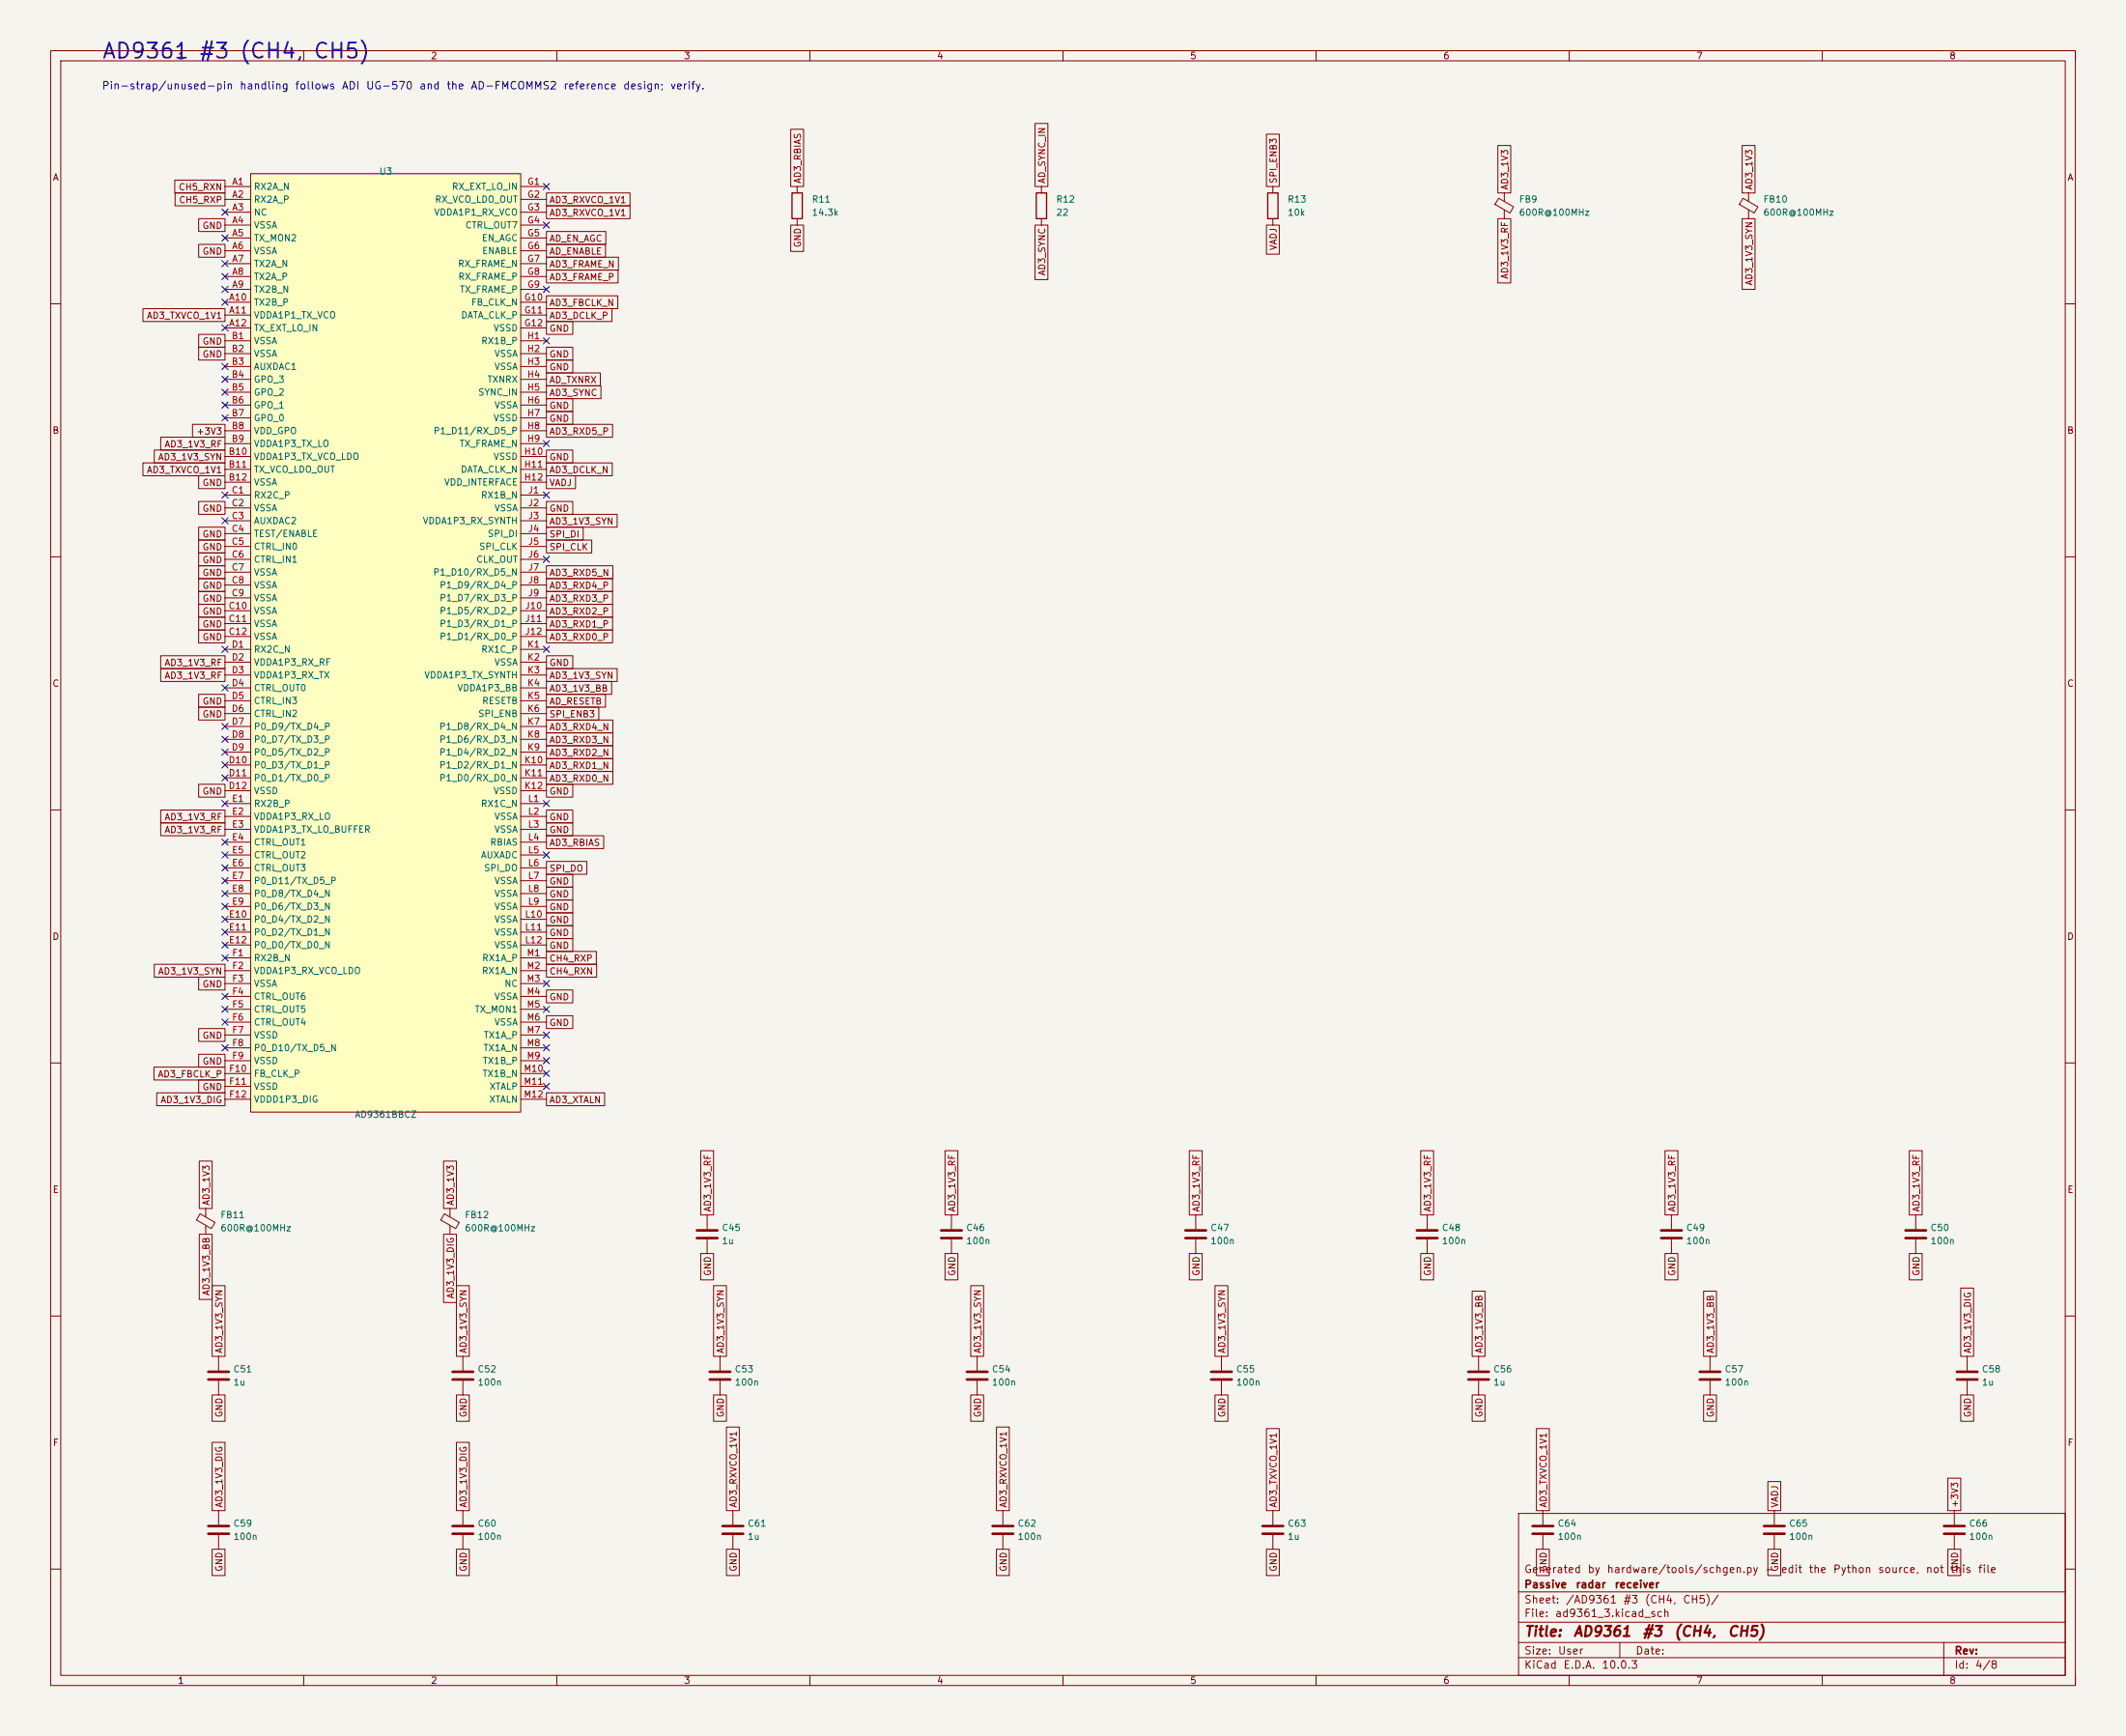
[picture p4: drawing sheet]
<svg xmlns="http://www.w3.org/2000/svg" width="420mm" height="343mm" viewBox="0 0 420 343" stroke-linecap="round" stroke-linejoin="round" font-family="sans-serif">
<path d="M0 0h420v343h-420z" fill="#f5f4ef" stroke="#f5f4ef" stroke-width=".19"/>
<g fill="none" stroke="#840000" stroke-width=".19">
<path d="M10 10h400v323h-400zM12 12h396v319h-396zM60 10v2M110 10v2M160 10v2M210 10v2M260 10v2M310 10v2M360 10v2M410 10v2M157.5 36.9v1.2M205.7 36.9v1.2"/>
<path d="M251.5 36.9v1.2M296.1 39.2l2.9 1.7-.7 1.2-2.9-1.7zM297.2 38.1v1.7M344.3 39.2l3 1.7-.7 1.2-3-1.7zM345.4 38.1v1.7M157.5 43.2v1.3M205.7 43.2v1.3M251.5 43.2v1.3M297.2 41.5v1.7M345.4 41.5v1.7M10 60h2M408 60h2"/>
<path d="M10 110h2M408 110h2M10 160h2M408 160h2M10 210h2M408 210h2M236.2 240.1v2.7M236.2 244.9v2.8M281.9 240.1v2.7M281.9 244.9v2.8M10 260h2M91.4 268v2.8"/>
<path d="M91.4 272.8v2.8M142.2 268v2.8M142.2 272.8v2.8M241.3 268v2.8M241.3 272.8v2.8M292.1 268v2.8M292.1 272.8v2.8M388.6 268v2.8M388.6 272.8v2.8M408 260h2M91.4 298.5v2.8M144.8 298.5v2.8"/>
<path d="M198.1 298.5v2.8M251.5 298.5v2.8M300 299h108v32h-108zM350.5 298.5v2.8M386.1 298.5v2.8M10 310h2M91.4 303.3v2.8M144.8 303.3v2.8M198.1 303.3v2.8M251.5 303.3v2.8M300 314.5h108M350.5 303.3v2.8"/>
<path d="M386.1 303.3v2.8M408 310h2M60 331v2M110 331v2M160 331v2M210 331v2M260 331v2M300 327.5h108M300 324.5h108M300 320.5h108M310 331v2M320 324.5v3"/>
<path d="M360 331v2M384 324.5v6.5M410 331v2"/>
</g>
<g fill="none" stroke="#840000" stroke-width=".51">
<path d="M234.2 243.1h4.1M234.2 244.6h4.1M279.9 243.1h4.1M279.9 244.6h4.1M89.4 271h4.1M89.4 272.6h4.1M140.2 271h4.1M140.2 272.6h4.1M239.3 271h4M239.3 272.6h4M290.1 271h4M290.1 272.6h4"/>
<path d="M386.6 271h4.1M386.6 272.6h4.1M89.4 301.5h4.1M89.4 303h4.1M142.7 301.5h4.1M142.7 303h4.1M196.1 301.5h4.1M196.1 303h4.1M249.4 301.5h4.1M249.4 303h4.1M348.5 301.5h4.1M348.5 303h4.1"/>
<path d="M384 301.5h4.1M384 303h4.1"/>
</g>
<path d="M156.5 38.1h2v5.1h-2zM204.7 38.1h2.1v5.1h-2.1zM250.4 38.1h2.1v5.1h-2.1z" fill="none" stroke="#840000" stroke-width=".25"/>
<path d="M49.5 34.3h53.4v185.4h-53.4z" fill="#ffffc2"/>
<g fill="none" stroke="#840000" stroke-width=".19">
<path d="M34.5 35.6h9.9v2.5h-9.9zM34.6 38.1h9.8v2.6h-9.8zM44.4 36.9h5.1M44.4 39.4h5.1M49.5 34.3h53.4v185.4h-53.4zM102.9 36.9h5M102.9 39.4h5M107.9 38.1h16.6v2.6h-16.6zM156.2 25.5h2.6v11.4h-2.6zM204.5 24.4h2.5v12.5h-2.5zM250.2 26.5h2.5v10.4h-2.5zM295.9 28.7h2.6v9.4h-2.6z"/>
<path d="M344.2 28.7h2.5v9.4h-2.5zM39.2 43.2h5.2v2.5h-5.2zM39.2 48.3h5.2v2.5h-5.2zM44.4 41.9h5.1M44.4 44.5h5.1M44.4 47h5.1M44.4 49.6h5.1M44.4 52.1h5.1M44.4 54.6h5.1M44.4 57.2h5.1M44.4 59.7h5.1M102.9 41.9h5"/>
<path d="M102.9 44.5h5M102.9 47h5M102.9 49.6h5M102.9 52.1h5M102.9 54.6h5M102.9 57.2h5M102.9 59.7h5M107.9 40.7h16.6v2.5h-16.6zM107.9 45.7h11.8v2.6h-11.8zM107.9 48.3h11.7v2.5h-11.7zM107.9 50.8h14.3v2.6h-14.3zM107.9 53.4h14.2v2.5h-14.2z"/>
<path d="M107.9 58.4h14.1v2.6h-14.1zM156.2 44.5h2.6v5.2h-2.6zM204.5 44.5h2.5v10.7h-2.5zM250.2 44.5h2.5v5.7h-2.5zM295.9 43.2h2.6v12.7h-2.6zM344.2 43.2h2.5v14h-2.5zM28.2 61h16.2v2.5h-16.2zM39.2 66.1h5.2v2.5h-5.2zM39.2 68.6h5.2v2.5h-5.2zM44.4 62.3h5.1M44.4 64.8h5.1M44.4 67.3h5.1"/>
<path d="M44.4 69.9h5.1M44.4 72.4h5.1M44.4 75h5.1M44.4 77.5h5.1M102.9 62.3h5M102.9 64.8h5M102.9 67.3h5M102.9 69.9h5M102.9 72.4h5M102.9 75h5M102.9 77.5h5M107.9 71.1h5.3v2.6h-5.3z"/>
<path d="M107.9 61h13v2.5h-13zM107.9 63.5h5.3v2.6h-5.3zM107.9 68.6h5.3v2.5h-5.3zM107.9 73.7h10.7v2.5h-10.7zM107.9 76.2h10.8v2.6h-10.8zM107.9 78.8h5.3v2.5h-5.3zM28.2 91.5h16.2v2.5h-16.2zM30.5 88.9h13.9v2.6h-13.9zM31.7 86.4h12.7v2.5h-12.7zM38 83.8h6.4v2.6h-6.4zM39.2 94h5.2v2.5h-5.2zM39.2 99.1h5.2v2.5h-5.2z"/>
<path d="M44.4 80h5.1M44.4 82.6h5.1M44.4 85.1h5.1M44.4 87.7h5.1M44.4 90.2h5.1M44.4 92.7h5.1M44.4 95.3h5.1M44.4 97.8h5.1M102.9 80h5M102.9 82.6h5M102.9 85.1h5M102.9 87.7h5"/>
<path d="M102.9 90.2h5M102.9 92.7h5M102.9 95.3h5M102.9 97.8h5M107.9 94h5.8v2.5h-5.8zM107.9 99.1h5.3v2.5h-5.3zM107.9 81.3h5.3v2.5h-5.3zM107.9 83.8h13.1v2.6h-13.1zM107.9 88.9h5.3v2.6h-5.3zM107.9 91.5h13.1v2.5h-13.1zM39.2 104.2h5.2v2.5h-5.2zM39.2 106.7h5.2v2.5h-5.2z"/>
<path d="M39.2 109.2h5.2v2.6h-5.2zM39.2 111.8h5.2v2.5h-5.2zM39.2 114.3h5.2v2.6h-5.2zM39.2 116.9h5.2v2.5h-5.2zM39.2 119.4h5.2v2.5h-5.2zM44.4 100.4h5.1M44.4 102.9h5.1M44.4 105.4h5.1M44.4 108h5.1M44.4 110.5h5.1M44.4 113.1h5.1M44.4 115.6h5.1"/>
<path d="M44.4 118.1h5.1M102.9 100.4h5M102.9 102.9h5M102.9 105.4h5M102.9 108h5M102.9 110.5h5M102.9 113.1h5M102.9 115.6h5M102.9 118.1h5M107.9 101.6h14v2.6h-14zM107.9 104.2h7.3v2.5h-7.3zM107.9 106.7h9v2.5h-9z"/>
<path d="M107.9 111.8h13.2v2.5h-13.2zM107.9 114.3h13.1v2.6h-13.1zM107.9 116.9h13.1v2.5h-13.1zM107.9 119.4h13.1v2.5h-13.1zM31.7 129.6h12.7v2.5h-12.7zM31.7 132.1h12.7v2.5h-12.7zM39.2 121.9h5.2v2.6h-5.2zM39.2 124.5h5.2v2.5h-5.2zM39.2 137.2h5.2v2.5h-5.2zM39.2 139.7h5.2v2.6h-5.2zM44.4 120.7h5.1M44.4 123.2h5.1"/>
<path d="M44.4 125.8h5.1M44.4 128.3h5.1M44.4 130.8h5.1M44.4 133.4h5.1M44.4 135.9h5.1M44.4 138.5h5.1M102.9 120.7h5M102.9 123.2h5M102.9 125.8h5M102.9 128.3h5M102.9 130.8h5M102.9 133.4h5"/>
<path d="M102.9 135.9h5M102.9 138.5h5M107.9 121.9h13.1v2.6h-13.1zM107.9 124.5h13.1v2.5h-13.1zM107.9 129.6h5.3v2.5h-5.3zM107.9 132.1h14v2.5h-14zM107.9 134.6h12.9v2.6h-12.9zM107.9 137.2h11.7v2.5h-11.7zM107.9 139.7h10.4v2.6h-10.4zM39.2 155h5.2v2.5h-5.2zM44.4 141h5.1M44.4 143.5h5.1"/>
<path d="M44.4 146.1h5.1M44.4 148.6h5.1M44.4 151.2h5.1M44.4 153.7h5.1M44.4 156.2h5.1M44.4 158.8h5.1M102.9 141h5M102.9 143.5h5M102.9 146.1h5M102.9 148.6h5M102.9 151.2h5M102.9 153.7h5"/>
<path d="M102.9 156.2h5M102.9 158.8h5M107.9 142.3h13.2v2.5h-13.2zM107.9 144.8h13.2v2.5h-13.2zM107.9 147.3h13.2v2.6h-13.2zM107.9 149.9h13.2v2.5h-13.2zM107.9 152.4h13.2v2.6h-13.2zM107.9 155h5.3v2.5h-5.3zM31.7 160h12.7v2.6h-12.7zM31.7 162.6h12.7v2.5h-12.7zM44.4 161.3h5.1M44.4 163.9h5.1"/>
<path d="M44.4 166.4h5.1M44.4 168.9h5.1M44.4 171.5h5.1M44.4 174h5.1M44.4 176.6h5.1M44.4 179.1h5.1M102.9 161.3h5M102.9 163.9h5M102.9 166.4h5M102.9 168.9h5M102.9 171.5h5M102.9 174h5"/>
<path d="M102.9 176.6h5M102.9 179.1h5M107.9 160h5.3v2.6h-5.3zM107.9 162.6h5.3v2.5h-5.3zM107.9 165.1h11.4v2.6h-11.4zM107.9 170.2h8v2.5h-8zM107.9 172.7h5.3v2.6h-5.3zM107.9 175.3h5.3v2.5h-5.3zM107.9 177.8h5.3v2.6h-5.3zM30.5 190.5h13.9v2.6h-13.9zM39.2 193.1h5.2v2.5h-5.2zM44.4 181.6h5.1"/>
<path d="M44.4 184.2h5.1M44.4 186.7h5.1M44.4 189.3h5.1M44.4 191.8h5.1M44.4 194.3h5.1M44.4 196.9h5.1M44.4 199.4h5.1M102.9 181.6h5M102.9 184.2h5M102.9 186.7h5M102.9 189.3h5M102.9 191.8h5"/>
<path d="M102.9 194.3h5M102.9 196.9h5M102.9 199.4h5M107.9 195.6h5.3v2.5h-5.3zM107.9 180.4h5.3v2.5h-5.3zM107.9 182.9h5.3v2.5h-5.3zM107.9 185.4h5.3v2.6h-5.3zM107.9 188h9.9v2.5h-9.9zM107.9 190.5h10v2.6h-10zM30.4 210.8h14v2.6h-14zM31 215.9h13.4v2.6h-13.4zM39.2 203.2h5.2v2.6h-5.2z"/>
<path d="M39.2 208.3h5.2v2.5h-5.2zM39.2 213.4h5.2v2.5h-5.2zM44.4 202h5.1M44.4 204.5h5.1M44.4 207h5.1M44.4 209.6h5.1M44.4 212.1h5.1M44.4 214.7h5.1M44.4 217.2h5.1M102.9 202h5M102.9 204.5h5M102.9 207h5"/>
<path d="M102.9 209.6h5M102.9 212.1h5M102.9 214.7h5M102.9 217.2h5M107.9 200.7h5.3v2.5h-5.3zM107.9 215.9h11.5v2.6h-11.5zM39.4 229.4h2.5v9.4h-2.5zM39.5 239.8l3 1.7-.7 1.2-3-1.7zM40.6 238.8v1.6M87.6 229.4h2.6v9.4h-2.6zM87.8 239.8l2.9 1.7-.7 1.2-2.9-1.7zM88.9 238.8v1.6"/>
<path d="M138.4 227.4h2.6v12.7h-2.6zM186.7 227.4h2.5v12.7h-2.5zM234.9 227.4h2.6v12.7h-2.6zM280.7 227.4h2.5v12.7h-2.5zM328.9 227.4h2.6v12.7h-2.6zM377.2 227.4h2.5v12.7h-2.5zM39.4 243.9h2.5v12.8h-2.5zM40.6 242.1v1.8M41.9 254h2.6v14h-2.6zM87.6 243.9h2.6v13.5h-2.6zM88.9 242.1v1.8M90.2 254h2.5v14h-2.5z"/>
<path d="M138.4 247.7h2.6v5.2h-2.6zM139.7 240.1v2.7M139.7 244.9v2.8M141 254h2.5v14h-2.5zM186.7 247.7h2.5v5.2h-2.5zM188 240.1v2.7M188 244.9v2.8M191.8 254h2.5v14h-2.5zM234.9 247.7h2.6v5.2h-2.6zM240 254h2.6v14h-2.6zM280.7 247.7h2.5v5.2h-2.5zM290.8 255.1h2.6v12.9h-2.6z"/>
<path d="M328.9 247.7h2.6v5.2h-2.6zM330.2 240.1v2.7M330.2 244.9v2.8M336.5 255.1h2.6v12.9h-2.6zM377.2 247.7h2.5v5.2h-2.5zM378.5 240.1v2.7M378.5 244.9v2.8M387.3 254.5h2.6v13.5h-2.6zM41.9 275.6h2.6v5.2h-2.6zM43.2 268v2.8M43.2 272.8v2.8M90.2 275.6h2.5v5.2h-2.5z"/>
<path d="M141 275.6h2.5v5.2h-2.5zM191.8 275.6h2.5v5.2h-2.5zM193 268v2.8M193 272.8v2.8M240 275.6h2.6v5.2h-2.6zM290.8 275.6h2.6v5.2h-2.6zM336.5 275.6h2.6v5.2h-2.6zM337.8 268v2.8M337.8 272.8v2.8M387.3 275.6h2.6v5.2h-2.6zM41.9 285h2.6v13.5h-2.6zM43.2 298.5v2.8"/>
<path d="M90.2 285h2.5v13.5h-2.5zM143.5 282h2.6v16.5h-2.6zM196.8 282h2.6v16.5h-2.6zM250.2 282.3h2.5v16.2h-2.5zM303.5 282.3h2.6v16.2h-2.6zM304.8 298.5v2.8M349.2 292.7h2.6v5.8h-2.6zM384.8 292.1h2.6v6.4h-2.6zM41.9 306.1h2.6v5.2h-2.6zM43.2 303.3v2.8M90.2 306.1h2.5v5.2h-2.5zM143.5 306.1h2.6v5.2h-2.6z"/>
<path d="M196.8 306.1h2.6v5.2h-2.6zM250.2 306.1h2.5v5.2h-2.5zM303.5 306.1h2.6v5.2h-2.6zM304.8 303.3v2.8M349.2 306.1h2.6v5.2h-2.6zM384.8 306.1h2.6v5.2h-2.6z"/>
</g>
<g fill="none" stroke="#840000" stroke-width=".51">
<path d="M137.7 243.1h4M137.7 244.6h4M185.9 243.1h4.1M185.9 244.6h4.1M328.2 243.1h4M328.2 244.6h4M376.4 243.1h4.1M376.4 244.6h4.1M41.1 271h4.1M41.1 272.6h4.1M191 271h4.1M191 272.6h4.1"/>
<path d="M335.8 271h4.1M335.8 272.6h4.1M41.1 301.5h4.1M41.1 303h4.1M302.8 301.5h4M302.8 303h4"/>
</g>
<g fill="none" stroke="#000084" stroke-width=".19">
<path d="M107.3 36.2l1.3 1.3M108.6 36.2l-1.3 1.3M43.8 54l1.3 1.2M43.8 41.3l1.3 1.2M43.8 46.4l1.3 1.2M43.8 59.1l1.3 1.2M43.8 51.5l1.3 1.2M43.8 56.6l1.3 1.2M45.1 54l-1.3 1.2M45.1 41.3l-1.3 1.2M45.1 46.4l-1.3 1.2M45.1 59.1l-1.3 1.2"/>
<path d="M45.1 51.5l-1.3 1.2M45.1 56.6l-1.3 1.2M107.3 43.9l1.3 1.2M107.3 56.6l1.3 1.2M108.6 43.9l-1.3 1.2M108.6 56.6l-1.3 1.2M43.8 79.4l1.3 1.2M43.8 64.2l1.3 1.2M43.8 71.8l1.3 1.2M43.8 74.3l1.3 1.3M43.8 76.9l1.3 1.2M45.1 79.4l-1.3 1.2"/>
<path d="M45.1 64.2l-1.3 1.2M45.1 71.8l-1.3 1.2M45.1 74.3l-1.3 1.3M45.1 76.9l-1.3 1.2M107.3 66.7l1.3 1.2M108.6 66.7l-1.3 1.2M43.8 82l1.3 1.2M43.8 97.2l1.3 1.2M45.1 82l-1.3 1.2M45.1 97.2l-1.3 1.2M107.3 97.2l1.3 1.2M107.3 87l1.3 1.3"/>
<path d="M108.6 87l-1.3 1.3M108.6 97.2l-1.3 1.2M43.8 102.3l1.3 1.2M45.1 102.3l-1.3 1.2M107.3 109.9l1.3 1.2M108.6 109.9l-1.3 1.2M43.8 135.3l1.3 1.2M43.8 127.7l1.3 1.2M45.1 135.3l-1.3 1.2M45.1 127.7l-1.3 1.2M107.3 127.7l1.3 1.2M108.6 127.7l-1.3 1.2"/>
<path d="M43.8 153.1l1.3 1.2M43.8 150.5l1.3 1.3M43.8 158.2l1.3 1.2M43.8 148l1.3 1.2M43.8 145.5l1.3 1.2M43.8 142.9l1.3 1.2M45.1 153.1l-1.3 1.2M45.1 150.5l-1.3 1.3M45.1 158.2l-1.3 1.2M45.1 148l-1.3 1.2M45.1 145.5l-1.3 1.2M45.1 142.9l-1.3 1.2"/>
<path d="M107.3 158.2l1.3 1.2M108.6 158.2l-1.3 1.2M43.8 178.5l1.3 1.2M43.8 175.9l1.3 1.3M43.8 173.4l1.3 1.2M43.8 170.9l1.3 1.2M43.8 168.3l1.3 1.2M43.8 165.8l1.3 1.2M45.1 178.5l-1.3 1.2M45.1 175.9l-1.3 1.3M45.1 173.4l-1.3 1.2M45.1 170.9l-1.3 1.2"/>
<path d="M45.1 168.3l-1.3 1.2M45.1 165.8l-1.3 1.2M107.3 168.3l1.3 1.2M108.6 168.3l-1.3 1.2M43.8 186.1l1.3 1.2M43.8 183.6l1.3 1.2M43.8 181l1.3 1.2M43.8 198.8l1.3 1.2M43.8 196.3l1.3 1.2M43.8 188.6l1.3 1.3M45.1 186.1l-1.3 1.2M45.1 183.6l-1.3 1.2"/>
<path d="M45.1 181l-1.3 1.2M45.1 198.8l-1.3 1.2M45.1 196.3l-1.3 1.2M45.1 188.6l-1.3 1.3M107.3 198.8l1.3 1.2M107.3 193.7l1.3 1.2M108.6 198.8l-1.3 1.2M108.6 193.7l-1.3 1.2M43.8 206.4l1.3 1.2M43.8 201.3l1.3 1.3M45.1 206.4l-1.3 1.2M45.1 201.3l-1.3 1.3"/>
<path d="M107.3 209l1.3 1.2M107.3 214l1.3 1.3M107.3 203.9l1.3 1.2M107.3 206.4l1.3 1.2M107.3 211.5l1.3 1.2M108.6 209l-1.3 1.2M108.6 214l-1.3 1.3M108.6 203.9l-1.3 1.2M108.6 206.4l-1.3 1.2M108.6 211.5l-1.3 1.2"/>
</g>
<text font-size="3" fill="#0000c2" x="20" y="12.3">AD9361 #3 (CH4, CH5)</text>
<g font-size="2" fill="#840000">
<text x="301" y="323.9">Title:</text>
<text x="310.7" y="323.9">AD9361</text>
<text x="324.3" y="323.9">#3</text>
<text x="330.6" y="323.9">(CH4,</text>
<text x="341.2" y="323.9">CH5)</text>
</g>
<g font-size="1.5" fill="#0000c2">
<text x="20" y="18">Pin-strap/unused-pin</text>
<text x="47.2" y="18">handling</text>
<text x="58.2" y="18">follows</text>
<text x="67.4" y="18">ADI</text>
<text x="72.2" y="18">UG-570</text>
<text x="82.7" y="18">and</text>
<text x="88.1" y="18">the</text>
<text x="92.9" y="18">AD-FMCOMMS2</text>
<text x="111.2" y="18">reference</text>
<text x="123" y="18">design;</text>
<text x="132.3" y="18">verify.</text>
</g>
<g font-size="1.5" fill="#840000">
<text x="301" y="311.2">Generated</text>
<text x="313.5" y="311.2">by</text>
<text x="317.3" y="311.2">hardware/tools/schgen.py</text>
<text x="348.5" y="311.2">-</text>
<text x="351.7" y="311.2">edit</text>
<text x="357.2" y="311.2">the</text>
<text x="362" y="311.2">Python</text>
<text x="370.9" y="311.2">source,</text>
<text x="380.3" y="311.2">not</text>
<text x="385.2" y="311.2">this</text>
<text x="390.6" y="311.2">file</text>
<text x="301" y="317.2">Sheet:</text>
<text x="301" y="314.2">Passive</text>
<text x="309.2" y="317.2">/AD9361</text>
<text x="311.2" y="314.2">radar</text>
<text x="318.8" y="314.2">receiver</text>
<text x="320.6" y="317.2">#3</text>
<text x="324.8" y="317.2">(CH4,</text>
<text x="332.3" y="317.2">CH5)/</text>
<text x="301" y="319.9">File:</text>
<text x="307.1" y="319.9">ad9361_3.kicad_sch</text>
<text x="301" y="327.3">Size:</text>
<text x="307.7" y="327.3">User</text>
<text x="323" y="327.3">Date:</text>
<text x="386" y="327.3">Rev:</text>
<text x="301" y="330.1">KiCad</text>
<text x="308.7" y="330.1">E.D.A.</text>
<text x="316.3" y="330.1">10.0.3</text>
<text x="386" y="330.1">Id:</text>
<text x="390.1" y="330.1">4/8</text>
</g>
<g font-size="1.3" fill="#840000">
<text x="35" y="12">1</text>
<text x="85" y="12">2</text>
<text x="135" y="12">3</text>
<text x="185" y="12">4</text>
<text x="235" y="12">5</text>
<text x="285" y="12">6</text>
<text x="335" y="12">7</text>
<text x="385" y="12">8</text>
<text x="10.3" y="36">A</text>
<text x="35.2" y="37.9">CH5_RXN</text>
<text x="35.2" y="40.5">CH5_RXP</text>
<text x="108.4" y="40.5">AD3_RXVCO_1V1</text>
<text x="158.5" y="36.4" transform="rotate(-90 158.5 36.4)">AD3_RBIAS</text>
<text x="206.8" y="36.4" transform="rotate(-90 206.8 36.4)">AD_SYNC_IN</text>
<text x="252.5" y="36.4" transform="rotate(-90 252.5 36.4)">SPI_ENB3</text>
<text x="298.2" y="37.6" transform="rotate(-90 298.2 37.6)">AD3_1V3</text>
<text x="346.5" y="37.6" transform="rotate(-90 346.5 37.6)">AD3_1V3</text>
<text x="408.3" y="36">A</text>
<text x="39.9" y="45.5">GND</text>
<text x="108.4" y="43">AD3_RXVCO_1V1</text>
<text x="39.9" y="50.6">GND</text>
<text x="108.4" y="48.1">AD_EN_AGC</text>
<text x="108.4" y="50.6">AD_ENABLE</text>
<text x="108.4" y="53.2">AD3_FRAME_N</text>
<text x="158.5" y="49" transform="rotate(-90 158.5 49)">GND</text>
<text x="252.5" y="49.6" transform="rotate(-90 252.5 49.6)">VADJ</text>
<text x="108.4" y="55.7">AD3_FRAME_P</text>
<text x="206.8" y="54.6" transform="rotate(-90 206.8 54.6)">AD3_SYNC</text>
<text x="298.2" y="55.3" transform="rotate(-90 298.2 55.3)">AD3_1V3_RF</text>
<text x="346.5" y="56.5" transform="rotate(-90 346.5 56.5)">AD3_1V3_SYN</text>
<text x="28.9" y="63.3">AD3_TXVCO_1V1</text>
<text x="108.4" y="60.8">AD3_FBCLK_N</text>
<text x="108.4" y="63.3">AD3_DCLK_P</text>
<text x="108.4" y="65.9">GND</text>
<text x="39.9" y="68.4">GND</text>
<text x="39.9" y="70.9">GND</text>
<text x="108.4" y="70.9">GND</text>
<text x="108.4" y="73.5">GND</text>
<text x="108.4" y="76">AD_TXNRX</text>
<text x="108.4" y="78.6">AD3_SYNC</text>
<text x="108.4" y="81.1">GND</text>
<text x="108.4" y="83.6">GND</text>
<text x="10.3" y="86">B</text>
<text x="32.4" y="88.7">AD3_1V3_RF</text>
<text x="38.7" y="86.2">+3V3</text>
<text x="108.4" y="86.2">AD3_RXD5_P</text>
<text x="408.3" y="86">B</text>
<text x="28.9" y="93.8">AD3_TXVCO_1V1</text>
<text x="31.1" y="91.3">AD3_1V3_SYN</text>
<text x="108.4" y="91.3">GND</text>
<text x="108.4" y="93.8">AD3_DCLK_N</text>
<text x="39.9" y="96.3">GND</text>
<text x="39.9" y="101.4">GND</text>
<text x="108.4" y="96.3">VADJ</text>
<text x="108.4" y="101.4">GND</text>
<text x="39.9" y="106.5">GND</text>
<text x="108.4" y="104">AD3_1V3_SYN</text>
<text x="108.4" y="106.5">SPI_DI</text>
<text x="39.9" y="109">GND</text>
<text x="39.9" y="111.6">GND</text>
<text x="108.4" y="109">SPI_CLK</text>
<text x="39.9" y="114.1">GND</text>
<text x="39.9" y="116.7">GND</text>
<text x="39.9" y="119.2">GND</text>
<text x="108.4" y="114.1">AD3_RXD5_N</text>
<text x="108.4" y="116.7">AD3_RXD4_P</text>
<text x="108.4" y="119.2">AD3_RXD3_P</text>
<text x="39.9" y="121.7">GND</text>
<text x="39.9" y="124.3">GND</text>
<text x="108.4" y="121.7">AD3_RXD2_P</text>
<text x="108.4" y="124.3">AD3_RXD1_P</text>
<text x="32.4" y="131.9">AD3_1V3_RF</text>
<text x="39.9" y="126.8">GND</text>
<text x="108.4" y="126.8">AD3_RXD0_P</text>
<text x="108.4" y="131.9">GND</text>
<text x="10.3" y="136">C</text>
<text x="32.4" y="134.4">AD3_1V3_RF</text>
<text x="108.4" y="134.4">AD3_1V3_SYN</text>
<text x="108.4" y="137">AD3_1V3_BB</text>
<text x="408.3" y="136">C</text>
<text x="39.9" y="139.5">GND</text>
<text x="39.9" y="142.1">GND</text>
<text x="108.4" y="139.5">AD_RESETB</text>
<text x="108.4" y="142.1">SPI_ENB3</text>
<text x="108.4" y="144.6">AD3_RXD4_N</text>
<text x="108.4" y="147.1">AD3_RXD3_N</text>
<text x="108.4" y="149.7">AD3_RXD2_N</text>
<text x="108.4" y="152.2">AD3_RXD1_N</text>
<text x="108.4" y="154.8">AD3_RXD0_N</text>
<text x="39.9" y="157.3">GND</text>
<text x="108.4" y="157.3">GND</text>
<text x="32.4" y="162.4">AD3_1V3_RF</text>
<text x="32.4" y="164.9">AD3_1V3_RF</text>
<text x="108.4" y="162.4">GND</text>
<text x="108.4" y="164.9">GND</text>
<text x="108.4" y="167.5">AD3_RBIAS</text>
<text x="108.4" y="172.5">SPI_DO</text>
<text x="108.4" y="175.1">GND</text>
<text x="108.4" y="177.6">GND</text>
<text x="108.4" y="180.2">GND</text>
<text x="108.4" y="182.7">GND</text>
<text x="108.4" y="185.2">GND</text>
<text x="10.3" y="186">D</text>
<text x="108.4" y="187.8">GND</text>
<text x="108.4" y="190.3">CH4_RXP</text>
<text x="408.3" y="186">D</text>
<text x="31.1" y="192.9">AD3_1V3_SYN</text>
<text x="39.9" y="195.4">GND</text>
<text x="108.4" y="197.9">GND</text>
<text x="108.4" y="192.9">CH4_RXN</text>
<text x="108.4" y="203">GND</text>
<text x="39.9" y="205.6">GND</text>
<text x="31.1" y="213.2">AD3_FBCLK_P</text>
<text x="39.9" y="210.6">GND</text>
<text x="39.9" y="215.7">GND</text>
<text x="31.6" y="218.3">AD3_1V3_DIG</text>
<text x="108.4" y="218.3">AD3_XTALN</text>
<text x="10.3" y="236">E</text>
<text x="41.7" y="238.3" transform="rotate(-90 41.7 238.3)">AD3_1V3</text>
<text x="90" y="238.3" transform="rotate(-90 90 238.3)">AD3_1V3</text>
<text x="140.8" y="239.6" transform="rotate(-90 140.8 239.6)">AD3_1V3_RF</text>
<text x="189" y="239.6" transform="rotate(-90 189 239.6)">AD3_1V3_RF</text>
<text x="237.3" y="239.6" transform="rotate(-90 237.3 239.6)">AD3_1V3_RF</text>
<text x="283" y="239.6" transform="rotate(-90 283 239.6)">AD3_1V3_RF</text>
<text x="331.3" y="239.6" transform="rotate(-90 331.3 239.6)">AD3_1V3_RF</text>
<text x="379.5" y="239.6" transform="rotate(-90 379.5 239.6)">AD3_1V3_RF</text>
<text x="408.3" y="236">E</text>
<text x="41.7" y="256.1" transform="rotate(-90 41.7 256.1)">AD3_1V3_BB</text>
<text x="90" y="256.7" transform="rotate(-90 90 256.7)">AD3_1V3_DIG</text>
<text x="140.8" y="252.2" transform="rotate(-90 140.8 252.2)">GND</text>
<text x="189" y="252.2" transform="rotate(-90 189 252.2)">GND</text>
<text x="237.3" y="252.2" transform="rotate(-90 237.3 252.2)">GND</text>
<text x="283" y="252.2" transform="rotate(-90 283 252.2)">GND</text>
<text x="331.3" y="252.2" transform="rotate(-90 331.3 252.2)">GND</text>
<text x="379.5" y="252.2" transform="rotate(-90 379.5 252.2)">GND</text>
<text x="44.2" y="267.5" transform="rotate(-90 44.2 267.5)">AD3_1V3_SYN</text>
<text x="92.5" y="267.5" transform="rotate(-90 92.5 267.5)">AD3_1V3_SYN</text>
<text x="143.3" y="267.5" transform="rotate(-90 143.3 267.5)">AD3_1V3_SYN</text>
<text x="194.1" y="267.5" transform="rotate(-90 194.1 267.5)">AD3_1V3_SYN</text>
<text x="242.4" y="267.5" transform="rotate(-90 242.4 267.5)">AD3_1V3_SYN</text>
<text x="293.2" y="267.5" transform="rotate(-90 293.2 267.5)">AD3_1V3_BB</text>
<text x="338.9" y="267.5" transform="rotate(-90 338.9 267.5)">AD3_1V3_BB</text>
<text x="389.7" y="267.5" transform="rotate(-90 389.7 267.5)">AD3_1V3_DIG</text>
<text x="44.2" y="280.2" transform="rotate(-90 44.2 280.2)">GND</text>
<text x="92.5" y="280.2" transform="rotate(-90 92.5 280.2)">GND</text>
<text x="143.3" y="280.2" transform="rotate(-90 143.3 280.2)">GND</text>
<text x="194.1" y="280.2" transform="rotate(-90 194.1 280.2)">GND</text>
<text x="242.4" y="280.2" transform="rotate(-90 242.4 280.2)">GND</text>
<text x="293.2" y="280.2" transform="rotate(-90 293.2 280.2)">GND</text>
<text x="338.9" y="280.2" transform="rotate(-90 338.9 280.2)">GND</text>
<text x="389.7" y="280.2" transform="rotate(-90 389.7 280.2)">GND</text>
<text x="10.3" y="286">F</text>
<text x="408.3" y="286">F</text>
<text x="44.2" y="298" transform="rotate(-90 44.2 298)">AD3_1V3_DIG</text>
<text x="92.5" y="298" transform="rotate(-90 92.5 298)">AD3_1V3_DIG</text>
<text x="145.8" y="298" transform="rotate(-90 145.8 298)">AD3_RXVCO_1V1</text>
<text x="199.2" y="298" transform="rotate(-90 199.2 298)">AD3_RXVCO_1V1</text>
<text x="252.5" y="298" transform="rotate(-90 252.5 298)">AD3_TXVCO_1V1</text>
<text x="305.9" y="298" transform="rotate(-90 305.9 298)">AD3_TXVCO_1V1</text>
<text x="351.6" y="298" transform="rotate(-90 351.6 298)">VADJ</text>
<text x="387.1" y="298" transform="rotate(-90 387.1 298)">+3V3</text>
<text x="44.2" y="310.6" transform="rotate(-90 44.2 310.6)">GND</text>
<text x="92.5" y="310.6" transform="rotate(-90 92.5 310.6)">GND</text>
<text x="145.8" y="310.6" transform="rotate(-90 145.8 310.6)">GND</text>
<text x="199.2" y="310.6" transform="rotate(-90 199.2 310.6)">GND</text>
<text x="252.5" y="310.6" transform="rotate(-90 252.5 310.6)">GND</text>
<text x="305.9" y="310.6" transform="rotate(-90 305.9 310.6)">GND</text>
<text x="351.6" y="310.6" transform="rotate(-90 351.6 310.6)">GND</text>
<text x="387.1" y="310.6" transform="rotate(-90 387.1 310.6)">GND</text>
<text x="35" y="333">1</text>
<text x="85" y="333">2</text>
<text x="135" y="333">3</text>
<text x="185" y="333">4</text>
<text x="235" y="333">5</text>
<text x="285" y="333">6</text>
<text x="335" y="333">7</text>
<text x="385" y="333">8</text>
</g>
<g font-size="1.3" fill="#006464">
<text x="74.8" y="34.8">U3</text>
<text x="50" y="37.8">RX2A_N</text>
<text x="50" y="40.4">RX2A_P</text>
<text x="85.8" y="40.4">RX_VCO_LDO_OUT</text>
<text x="89.2" y="37.8">RX_EXT_LO_IN</text>
<text x="160.3" y="40.3">R11</text>
<text x="208.5" y="40.3">R12</text>
<text x="254.3" y="40.3">R13</text>
<text x="300" y="40.3">FB9</text>
<text x="348.2" y="40.3">FB10</text>
<text x="50" y="42.9">NC</text>
<text x="50" y="45.4">VSSA</text>
<text x="50" y="48">TX_MON2</text>
<text x="85.6" y="42.9">VDDA1P1_RX_VCO</text>
<text x="91.8" y="45.4">CTRL_OUT7</text>
<text x="95.1" y="48">EN_AGC</text>
<text x="160.3" y="42.9">14.3k</text>
<text x="208.5" y="42.9">22</text>
<text x="254.3" y="42.9">10k</text>
<text x="300" y="42.9">600R@100MHz</text>
<text x="348.2" y="42.9">600R@100MHz</text>
<text x="50" y="50.5">VSSA</text>
<text x="50" y="53.1">TX2A_N</text>
<text x="90.4" y="53.1">RX_FRAME_N</text>
<text x="95.1" y="50.5">ENABLE</text>
<text x="50" y="55.6">TX2A_P</text>
<text x="50" y="58.1">TX2B_N</text>
<text x="90.4" y="55.6">RX_FRAME_P</text>
<text x="90.7" y="58.1">TX_FRAME_P</text>
<text x="50" y="60.7">TX2B_P</text>
<text x="50" y="63.2">VDDA1P1_TX_VCO</text>
<text x="50" y="65.8">TX_EXT_LO_IN</text>
<text x="91" y="63.2">DATA_CLK_P</text>
<text x="93" y="60.7">FB_CLK_N</text>
<text x="97.4" y="65.8">VSSD</text>
<text x="50" y="68.3">VSSA</text>
<text x="50" y="70.8">VSSA</text>
<text x="95" y="68.3">RX1B_P</text>
<text x="97.6" y="70.8">VSSA</text>
<text x="50" y="73.4">AUXDAC1</text>
<text x="50" y="75.9">GPO_3</text>
<text x="96.2" y="75.9">TXNRX</text>
<text x="97.6" y="73.4">VSSA</text>
<text x="50" y="78.5">GPO_2</text>
<text x="50" y="81">GPO_1</text>
<text x="50" y="83.5">GPO_0</text>
<text x="94.4" y="78.5">SYNC_IN</text>
<text x="97.4" y="83.5">VSSD</text>
<text x="97.6" y="81">VSSA</text>
<text x="50" y="86.1">VDD_GPO</text>
<text x="50" y="88.6">VDDA1P3_TX_LO</text>
<text x="85.5" y="86.1">P1_D11/RX_D5_P</text>
<text x="90.7" y="88.6">TX_FRAME_N</text>
<text x="50" y="91.2">VDDA1P3_TX_VCO_LDO</text>
<text x="50" y="93.7">TX_VCO_LDO_OUT</text>
<text x="90.9" y="93.7">DATA_CLK_N</text>
<text x="97.4" y="91.2">VSSD</text>
<text x="50" y="96.2">VSSA</text>
<text x="50" y="98.8">RX2C_P</text>
<text x="50" y="101.3">VSSA</text>
<text x="87.6" y="96.2">VDD_INTERFACE</text>
<text x="94.9" y="98.8">RX1B_N</text>
<text x="97.6" y="101.3">VSSA</text>
<text x="50" y="103.9">AUXDAC2</text>
<text x="50" y="106.4">TEST/ENABLE</text>
<text x="83.4" y="103.9">VDDA1P3_RX_SYNTH</text>
<text x="96.2" y="106.4">SPI_DI</text>
<text x="50" y="108.9">CTRL_IN0</text>
<text x="50" y="111.5">CTRL_IN1</text>
<text x="94" y="111.5">CLK_OUT</text>
<text x="94.5" y="108.9">SPI_CLK</text>
<text x="50" y="114">VSSA</text>
<text x="50" y="116.6">VSSA</text>
<text x="50" y="119.1">VSSA</text>
<text x="85.5" y="114">P1_D10/RX_D5_N</text>
<text x="86.7" y="116.6">P1_D9/RX_D4_P</text>
<text x="86.7" y="119.1">P1_D7/RX_D3_P</text>
<text x="50" y="121.6">VSSA</text>
<text x="50" y="124.2">VSSA</text>
<text x="86.7" y="121.6">P1_D5/RX_D2_P</text>
<text x="86.7" y="124.2">P1_D3/RX_D1_P</text>
<text x="50" y="126.7">VSSA</text>
<text x="50" y="129.3">RX2C_N</text>
<text x="50" y="131.8">VDDA1P3_RX_RF</text>
<text x="86.7" y="126.7">P1_D1/RX_D0_P</text>
<text x="95" y="129.3">RX1C_P</text>
<text x="97.6" y="131.8">VSSA</text>
<text x="50" y="134.3">VDDA1P3_RX_TX</text>
<text x="50" y="136.9">CTRL_OUT0</text>
<text x="83.7" y="134.3">VDDA1P3_TX_SYNTH</text>
<text x="90.2" y="136.9">VDDA1P3_BB</text>
<text x="50" y="139.4">CTRL_IN3</text>
<text x="50" y="142">CTRL_IN2</text>
<text x="94.4" y="142">SPI_ENB</text>
<text x="95.1" y="139.4">RESETB</text>
<text x="50" y="144.5">P0_D9/TX_D4_P</text>
<text x="50" y="147">P0_D7/TX_D3_P</text>
<text x="50" y="149.6">P0_D5/TX_D2_P</text>
<text x="86.7" y="144.5">P1_D8/RX_D4_N</text>
<text x="86.7" y="147">P1_D6/RX_D3_N</text>
<text x="86.7" y="149.6">P1_D4/RX_D2_N</text>
<text x="50" y="152.1">P0_D3/TX_D1_P</text>
<text x="50" y="154.7">P0_D1/TX_D0_P</text>
<text x="86.7" y="152.1">P1_D2/RX_D1_N</text>
<text x="86.7" y="154.7">P1_D0/RX_D0_N</text>
<text x="50" y="157.2">VSSD</text>
<text x="50" y="159.7">RX2B_P</text>
<text x="94.9" y="159.7">RX1C_N</text>
<text x="97.4" y="157.2">VSSD</text>
<text x="50" y="162.3">VDDA1P3_RX_LO</text>
<text x="50" y="164.8">VDDA1P3_TX_LO_BUFFER</text>
<text x="50" y="167.4">CTRL_OUT1</text>
<text x="96.7" y="167.4">RBIAS</text>
<text x="97.6" y="162.3">VSSA</text>
<text x="97.6" y="164.8">VSSA</text>
<text x="50" y="169.9">CTRL_OUT2</text>
<text x="50" y="172.4">CTRL_OUT3</text>
<text x="94.9" y="169.9">AUXADC</text>
<text x="95.5" y="172.4">SPI_DO</text>
<text x="50" y="175">P0_D11/TX_D5_P</text>
<text x="50" y="177.5">P0_D8/TX_D4_N</text>
<text x="97.6" y="175">VSSA</text>
<text x="97.6" y="177.5">VSSA</text>
<text x="50" y="180.1">P0_D6/TX_D3_N</text>
<text x="50" y="182.6">P0_D4/TX_D2_N</text>
<text x="50" y="185.1">P0_D2/TX_D1_N</text>
<text x="97.6" y="180.1">VSSA</text>
<text x="97.6" y="182.6">VSSA</text>
<text x="97.6" y="185.1">VSSA</text>
<text x="50" y="187.7">P0_D0/TX_D0_N</text>
<text x="50" y="190.2">RX2B_N</text>
<text x="95.1" y="190.2">RX1A_P</text>
<text x="97.6" y="187.7">VSSA</text>
<text x="50" y="192.8">VDDA1P3_RX_VCO_LDO</text>
<text x="50" y="195.3">VSSA</text>
<text x="50" y="197.8">CTRL_OUT6</text>
<text x="95.1" y="192.8">RX1A_N</text>
<text x="97.6" y="197.8">VSSA</text>
<text x="99.6" y="195.3">NC</text>
<text x="50" y="200.4">CTRL_OUT5</text>
<text x="50" y="202.9">CTRL_OUT4</text>
<text x="93.7" y="200.4">TX_MON1</text>
<text x="97.6" y="202.9">VSSA</text>
<text x="50" y="205.5">VSSD</text>
<text x="50" y="208">P0_D10/TX_D5_N</text>
<text x="95.4" y="208">TX1A_N</text>
<text x="95.4" y="205.5">TX1A_P</text>
<text x="50" y="210.5">VSSD</text>
<text x="50" y="213.1">FB_CLK_P</text>
<text x="50" y="215.6">VSSD</text>
<text x="95.2" y="213.1">TX1B_N</text>
<text x="95.3" y="210.5">TX1B_P</text>
<text x="96.6" y="215.6">XTALP</text>
<text x="50" y="218.2">VDDD1P3_DIG</text>
<text x="70" y="221.2">AD9361BBCZ</text>
<text x="96.5" y="218.2">XTALN</text>
<text x="43.4" y="243.6">600R@100MHz</text>
<text x="43.4" y="241">FB11</text>
<text x="91.7" y="243.6">600R@100MHz</text>
<text x="91.7" y="241">FB12</text>
<text x="142.5" y="243.5">C45</text>
<text x="190.8" y="243.5">C46</text>
<text x="239" y="243.5">C47</text>
<text x="284.7" y="243.5">C48</text>
<text x="333" y="243.5">C49</text>
<text x="381.3" y="243.5">C50</text>
<text x="142.5" y="246.1">1u</text>
<text x="190.8" y="246.1">100n</text>
<text x="239" y="246.1">100n</text>
<text x="284.7" y="246.1">100n</text>
<text x="333" y="246.1">100n</text>
<text x="381.3" y="246.1">100n</text>
<text x="46" y="274.1">1u</text>
<text x="46" y="271.5">C51</text>
<text x="94.2" y="274.1">100n</text>
<text x="94.2" y="271.5">C52</text>
<text x="145" y="274.1">100n</text>
<text x="145" y="271.5">C53</text>
<text x="195.8" y="274.1">100n</text>
<text x="195.8" y="271.5">C54</text>
<text x="244.1" y="274.1">100n</text>
<text x="244.1" y="271.5">C55</text>
<text x="294.9" y="274.1">1u</text>
<text x="294.9" y="271.5">C56</text>
<text x="340.6" y="274.1">100n</text>
<text x="340.6" y="271.5">C57</text>
<text x="391.4" y="274.1">1u</text>
<text x="391.4" y="271.5">C58</text>
<text x="46" y="304.6">100n</text>
<text x="46" y="302">C59</text>
<text x="94.2" y="304.6">100n</text>
<text x="94.2" y="302">C60</text>
<text x="147.6" y="304.6">1u</text>
<text x="147.6" y="302">C61</text>
<text x="200.9" y="304.6">100n</text>
<text x="200.9" y="302">C62</text>
<text x="254.3" y="304.6">1u</text>
<text x="254.3" y="302">C63</text>
<text x="307.6" y="304.6">100n</text>
<text x="307.6" y="302">C64</text>
<text x="353.3" y="304.6">100n</text>
<text x="353.3" y="302">C65</text>
<text x="388.9" y="304.6">100n</text>
<text x="388.9" y="302">C66</text>
</g>
<g font-size="1.3" fill="#a90000">
<text x="45.7" y="36.8">A1</text>
<text x="45.7" y="39.4">A2</text>
<text x="45.7" y="41.9">A3</text>
<text x="104.1" y="36.8">G1</text>
<text x="104.1" y="39.4">G2</text>
<text x="104.1" y="41.9">G3</text>
<text x="45.7" y="44.4">A4</text>
<text x="45.7" y="47">A5</text>
<text x="104.1" y="44.4">G4</text>
<text x="104.1" y="47">G5</text>
<text x="45.7" y="49.5">A6</text>
<text x="45.7" y="52.1">A7</text>
<text x="104.1" y="49.5">G6</text>
<text x="104.1" y="52.1">G7</text>
<text x="45.1" y="59.7">A10</text>
<text x="45.7" y="54.6">A8</text>
<text x="45.7" y="57.1">A9</text>
<text x="103.5" y="59.7">G10</text>
<text x="104.1" y="54.6">G8</text>
<text x="104.1" y="57.1">G9</text>
<text x="45.1" y="62.2">A11</text>
<text x="45.1" y="64.8">A12</text>
<text x="103.5" y="62.2">G11</text>
<text x="103.5" y="64.8">G12</text>
<text x="45.6" y="67.3">B1</text>
<text x="45.6" y="69.8">B2</text>
<text x="104" y="67.3">H1</text>
<text x="104" y="69.8">H2</text>
<text x="45.6" y="72.4">B3</text>
<text x="45.6" y="74.9">B4</text>
<text x="45.6" y="77.5">B5</text>
<text x="104" y="72.4">H3</text>
<text x="104" y="74.9">H4</text>
<text x="104" y="77.5">H5</text>
<text x="45.6" y="80">B6</text>
<text x="45.6" y="82.5">B7</text>
<text x="104" y="80">H6</text>
<text x="104" y="82.5">H7</text>
<text x="45.6" y="85.1">B8</text>
<text x="45.6" y="87.6">B9</text>
<text x="104" y="85.1">H8</text>
<text x="104" y="87.6">H9</text>
<text x="45" y="90.2">B10</text>
<text x="45" y="92.7">B11</text>
<text x="45" y="95.2">B12</text>
<text x="103.4" y="90.2">H10</text>
<text x="103.4" y="92.7">H11</text>
<text x="103.4" y="95.2">H12</text>
<text x="45.6" y="97.8">C1</text>
<text x="45.6" y="100.3">C2</text>
<text x="104.2" y="97.8">J1</text>
<text x="104.2" y="100.3">J2</text>
<text x="45.6" y="102.9">C3</text>
<text x="45.6" y="105.4">C4</text>
<text x="45.6" y="107.9">C5</text>
<text x="104.2" y="102.9">J3</text>
<text x="104.2" y="105.4">J4</text>
<text x="104.2" y="107.9">J5</text>
<text x="45.6" y="110.5">C6</text>
<text x="45.6" y="113">C7</text>
<text x="104.2" y="110.5">J6</text>
<text x="104.2" y="113">J7</text>
<text x="45.6" y="115.6">C8</text>
<text x="45.6" y="118.1">C9</text>
<text x="104.2" y="115.6">J8</text>
<text x="104.2" y="118.1">J9</text>
<text x="45" y="120.6">C10</text>
<text x="45" y="123.2">C11</text>
<text x="45" y="125.7">C12</text>
<text x="103.6" y="120.6">J10</text>
<text x="103.6" y="123.2">J11</text>
<text x="103.6" y="125.7">J12</text>
<text x="45.6" y="128.3">D1</text>
<text x="45.6" y="130.8">D2</text>
<text x="104.1" y="128.3">K1</text>
<text x="104.1" y="130.8">K2</text>
<text x="45.6" y="133.3">D3</text>
<text x="45.6" y="135.9">D4</text>
<text x="104.1" y="133.3">K3</text>
<text x="104.1" y="135.9">K4</text>
<text x="45.6" y="138.4">D5</text>
<text x="45.6" y="141">D6</text>
<text x="45.6" y="143.5">D7</text>
<text x="104.1" y="138.4">K5</text>
<text x="104.1" y="141">K6</text>
<text x="104.1" y="143.5">K7</text>
<text x="45.6" y="146">D8</text>
<text x="45.6" y="148.6">D9</text>
<text x="104.1" y="146">K8</text>
<text x="104.1" y="148.6">K9</text>
<text x="45" y="151.1">D10</text>
<text x="45" y="153.7">D11</text>
<text x="103.5" y="151.1">K10</text>
<text x="103.5" y="153.7">K11</text>
<text x="45" y="156.2">D12</text>
<text x="45.7" y="158.7">E1</text>
<text x="45.7" y="161.3">E2</text>
<text x="103.5" y="156.2">K12</text>
<text x="104.2" y="158.7">L1</text>
<text x="104.2" y="161.3">L2</text>
<text x="45.7" y="163.8">E3</text>
<text x="45.7" y="166.4">E4</text>
<text x="104.2" y="163.8">L3</text>
<text x="104.2" y="166.4">L4</text>
<text x="45.7" y="168.9">E5</text>
<text x="45.7" y="171.4">E6</text>
<text x="45.7" y="174">E7</text>
<text x="104.2" y="168.9">L5</text>
<text x="104.2" y="171.4">L6</text>
<text x="104.2" y="174">L7</text>
<text x="45.7" y="176.5">E8</text>
<text x="45.7" y="179.1">E9</text>
<text x="104.2" y="176.5">L8</text>
<text x="104.2" y="179.1">L9</text>
<text x="45.1" y="181.6">E10</text>
<text x="45.1" y="184.1">E11</text>
<text x="103.6" y="181.6">L10</text>
<text x="103.6" y="184.1">L11</text>
<text x="45.1" y="186.7">E12</text>
<text x="45.7" y="189.2">F1</text>
<text x="45.7" y="191.8">F2</text>
<text x="103.6" y="186.7">L12</text>
<text x="104" y="189.2">M1</text>
<text x="104" y="191.8">M2</text>
<text x="45.7" y="194.3">F3</text>
<text x="45.7" y="196.8">F4</text>
<text x="104" y="194.3">M3</text>
<text x="104" y="196.8">M4</text>
<text x="45.7" y="199.4">F5</text>
<text x="45.7" y="201.9">F6</text>
<text x="104" y="199.4">M5</text>
<text x="104" y="201.9">M6</text>
<text x="45.7" y="204.5">F7</text>
<text x="45.7" y="207">F8</text>
<text x="45.7" y="209.5">F9</text>
<text x="104" y="204.5">M7</text>
<text x="104" y="207">M8</text>
<text x="104" y="209.5">M9</text>
<text x="45.1" y="212.1">F10</text>
<text x="45.1" y="214.6">F11</text>
<text x="103.4" y="212.1">M10</text>
<text x="103.4" y="214.6">M11</text>
<text x="45.1" y="217.2">F12</text>
<text x="103.4" y="217.2">M12</text>
</g>
</svg>
